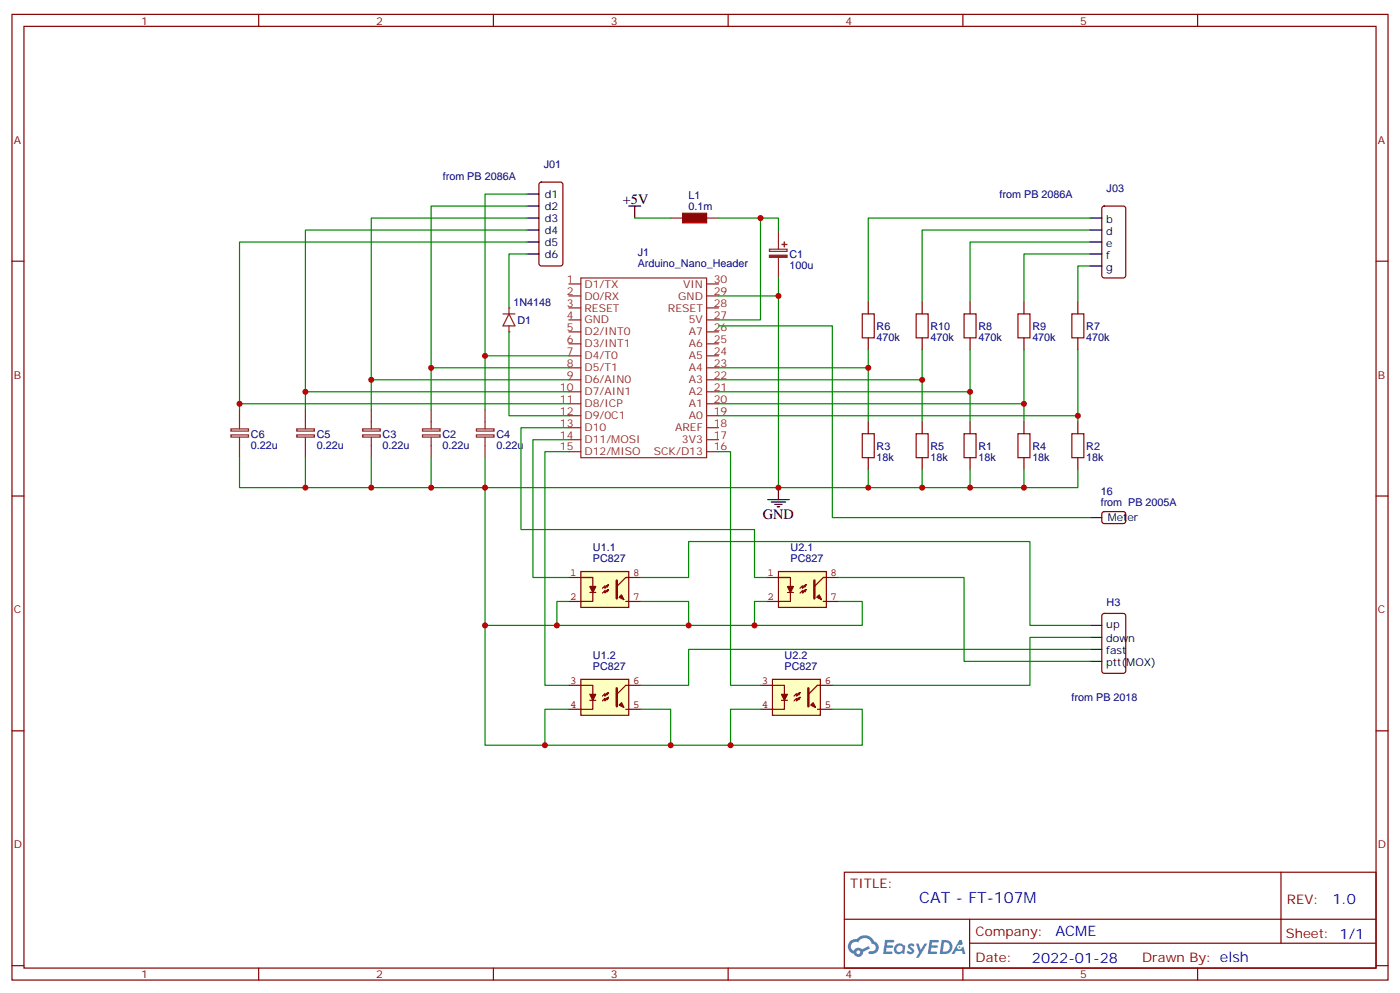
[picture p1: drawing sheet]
<svg xmlns="http://www.w3.org/2000/svg" width="412mm" height="292mm" viewBox="0 0 412 292" stroke-linecap="round" stroke-linejoin="round" font-family="sans-serif">
<g fill="none" stroke="#870000" stroke-width=".35">
<path d="M3.5 4.2h405.4v284.4h-405.4zM7.1 7.8h398.2v277.2h-398.2zM76.2 4.2v3.6M145.3 4.2v3.6M214.5 4.2v3.6M283.6 4.2v3.6M352.8 4.2v3.6M3.5 76.9h3.6M405.3 76.9h3.6M3.5 146h3.6M405.3 146h3.6M3.5 215.2h3.6"/>
<path d="M405.3 215.2h3.6M248.7 256.8h156.6v28.2h-156.6zM377.3 256.8v20.9M248.7 270.7h156.5M285.6 277.7h119.6M285.6 270.7v14.1M3.5 284.3h3.6M76.2 285v3.6M145.3 285v3.6M214.5 285v3.6M283.6 285v3.6M352.8 285v3.6"/>
<path d="M405.3 284.3h3.6"/>
</g>
<g fill="#5487ff">
<path d="M267.7 278a1.22 1.22 0 0 1 1.7 .3l-.4 .5a.47 .47 0 0 0-.3-.4 .47 .47 0 0 0-.5 .2l.1 .3a1.14 1.14 0 0 1 .8 1.7 1.14 1.14 0 0 1-1.9 0l-.2-.2 .5-.5 .7 .4a.29 .29 0 0 0 .3-.3 .29 .29 0 0 0-.2-.3 1.04 1.04 0 0 1-.6-1.7z"/>
<path d="M260.7 276.8h2.4l.3 .1-.2 .5-1.8 .1-.1 .9h1.5l.3 .3-.3 .4h-1.6l-.2 1.1h1.7l.2 .3-.2 .4h-2.6z"/>
<path d="M273.8 276.8h2.4l.3 .1-.1 .5-1.8 .1-.2 .9h1.6l.3 .3-.4 .4h-1.6l-.1 1.1h1.7l.2 .3-.2 .4h-2.6z"/>
<path d="M282.6 276.8h.7l.3 1.2-.6 .3a.69 .69 0 0 0-1 .3 .69 .69 0 0 0 .4 1 .69 .69 0 0 0 .9-.7l.5-.2 .6 2.2h-.8l-.2-.9h-1.8l-.5 .9h-.8z"/>
<path d="M269.8 277.8h.8l.6 1.9 1.1-1.9h.9l-2.6 4.2h-.8l.9-1.5z"/>
<path d="M277.4 276.8l-.6 4.1h1.3a2.11 2.11 0 0 0 2.5-2.1 2.11 2.11 0 0 0-2.5-2zM278.1 277.5a1.39 1.39 0 0 1 1.7 1.4 1.39 1.39 0 0 1-1.8 1.3h-.3z"/>
<path d="M263.7 278.4a1.54 1.54 0 0 0-.1 2.1 1.54 1.54 0 0 0 2.2 .2l.6 .2 .3-2.3-.2-.2-.4-.1a1.49 1.49 0 0 0-2.4 .1zM264 279.4a.94 .94 0 0 1 1.8 0 .94 .94 0 0 1-1.8 0z"/>
<path d="M250.4 277.1a2.18 2.18 0 0 0 1.1 3.7 1.44 1.44 0 0 0 1.6 1 1.44 1.44 0 0 0 1.2-1.5l2-1-.5-.8-1.9 1a1.47 1.47 0 0 0-2.4 .5 1.39 1.39 0 0 1-.7-2 1.39 1.39 0 0 1 2-.5 2.12 2.12 0 0 1 2.2-1.3 2.12 2.12 0 0 1 1.9 1.7 1.14 1.14 0 0 1 1.1 1.4 1.14 1.14 0 0 1-1.7 .8 .43 .43 0 0 0-.5 .3 .43 .43 0 0 0 .4 .5 1.98 1.98 0 0 0 2.5-1.2 1.98 1.98 0 0 0-1.2-2.5 3.1 3.1 0 0 0-5.3-.7l-.9 .1zM252.3 280.4a.55 .55 0 0 1 1.1 0 .55 .55 0 0 1-1.1 0z"/>
<circle cx="282.6" cy="278.9" r=".26"/>
</g>
<g fill="none" stroke="#8c2424" stroke-width=".35">
<path d="M197.6 64.2h3.5M208.1 64.2h3.6M226.7 73.4h5.1v.6h-5.1zM229.3 67.7v5.7M229.3 75.8v6M167.6 83.6h3.5M167.6 87.1h3.5M167.6 90.7h3.5M167.6 94.2h3.5M167.6 97.7h3.5M171.1 81.8h37v53h-37zM208.1 83.6h3.6"/>
<path d="M208.1 87.1h3.6M208.1 90.7h3.6M208.1 94.2h3.6M208.1 97.7h3.6M167.6 101.2h3.5M167.6 104.8h3.5M167.6 108.3h3.5M167.6 111.8h3.5M167.6 115.4h3.5M167.6 118.9h3.5M208.1 101.2h3.6M208.1 104.8h3.6"/>
<path d="M208.1 108.3h3.6M208.1 111.8h3.6M208.1 115.4h3.6M208.1 118.9h3.6M167.6 122.4h3.5M167.6 125.9h3.5M167.6 129.5h3.5M167.6 133h3.5M208.1 122.4h3.6M208.1 125.9h3.6M208.1 129.5h3.6M208.1 133h3.6"/>
</g>
<path d="M254 92.4h3.5v7.1h-3.5zM269.9 92.4h3.5v7.1h-3.5zM284 92.4h3.5v7.1h-3.5zM299.9 92.4h3.5v7.1h-3.5zM315.7 92.4h3.6v7.1h-3.6zM254 127.7h3.5v7.1h-3.5zM269.9 127.7h3.5v7.1h-3.5zM284 127.7h3.5v7.1h-3.5zM299.9 127.7h3.5v7.1h-3.5zM315.7 127.7h3.6v7.1h-3.6z" fill="none" stroke="#a10000" stroke-width=".35"/>
<g fill="none" stroke="#870000" stroke-width=".35">
<path d="M255.8 88.9v3.5M255.8 99.5v3.5M271.6 88.9v3.5M271.6 99.5v3.5M285.8 88.9v3.5M285.8 99.5v3.5M301.6 88.9v3.5M301.6 99.5v3.5M317.5 88.9v3.5M317.5 99.5v3.5M255.8 124.2v3.5M255.8 134.8v3.5"/>
<path d="M271.6 124.2v3.5M271.6 134.8v3.5M285.8 124.2v3.5M285.8 134.8v3.5M301.6 124.2v3.5M301.6 134.8v3.5M317.5 124.2v3.5M317.5 134.8v3.5"/>
</g>
<path d="M187 64.2h10.6M211.7 64.2h17.6v3.5M224 64.2v30h-12.3M211.7 87.1h17.6v56.5h26.5v-5.3M229.3 81.8v5.3M317.5 103v19.4h-105.8M271.6 138.3v5.3h-15.8M285.8 138.3v5.3h-14.2M301.6 138.3v5.3h-15.8M317.5 138.3v5.3h-15.9" fill="none" stroke="#008700" stroke-width=".35"/>
<path d="M201.1 62.8h7v2.8h-7z" fill="#a10000" stroke="#a10000" stroke-width=".35"/>
<g fill="#8c2424" stroke="#8c2424" stroke-width=".35">
<path d="M226.7 75.1h5.1v.7h-5.1z"/>
<path d="M230.4 72h1.4z"/>
<path d="M231 71.3l.1 1.4z"/>
</g>
<path d="M185.2 60.7h3.5M187 60.7v3.5M226.1 147.1h6.4M227.2 147.8h4.2M228.2 148.5h2.2M229 149.2h.7M229.3 143.6v3.5" fill="none" stroke="#000" stroke-width=".35"/>
<path d="M171.1 168.3h14.1v10.6h-14.1z" fill="#ffffc2" stroke="#850000" stroke-width=".35"/>
<g fill="#850000" stroke="#850000" stroke-width=".35">
<path d="M173.7 172.7h1.8l-.9 1.7z"/>
<path d="M182.4 175.9l.7-.7 .7 1.4z"/>
</g>
<path d="M167.6 170h7v2.7M173.7 174.4h1.8M174.6 174.4v2.7h-7M178.5 172.5l.7-.3-.3 .7zM179.2 172.2l-1 1v-.7l-.8 .7M179.2 173.6l-.3 .7-.4-.4 .7-.3-1 1v-.7l-.8 .7M184.3 177.1h4.4M188.7 170h-4.4l-2.6 2.7" fill="none" stroke="#850000" stroke-width=".35"/>
<path d="M181.7 170.9v5.3" fill="none" stroke="#850000" stroke-width=".71"/>
<path d="M171.1 200h14.1v10.6h-14.1z" fill="#ffffc2" stroke="#850000" stroke-width=".35"/>
<g fill="#850000" stroke="#850000" stroke-width=".35">
<path d="M173.7 204.4h1.8l-.9 1.8z"/>
<path d="M182.4 207.6l.7-.7 .7 1.4z"/>
</g>
<path d="M167.6 201.8h7v2.6M173.7 206.2h1.8M174.6 206.2v2.6h-7M178.5 204.3l.7-.4-.3 .7zM179.2 203.9l-1 1.1v-.7l-.8 .7M179.2 205.3l-.3 .7-.4-.3 .7-.4-1 1.1v-.7l-.8 .7M184.3 208.8h4.4M188.7 201.8h-4.4l-2.6 2.6" fill="none" stroke="#850000" stroke-width=".35"/>
<path d="M181.7 202.7v5.3" fill="none" stroke="#850000" stroke-width=".71"/>
<path d="M229.3 168.3h14.1v10.6h-14.1z" fill="#ffffc2" stroke="#850000" stroke-width=".35"/>
<g fill="#850000" stroke="#850000" stroke-width=".35">
<path d="M232 172.7h1.7l-.9 1.7z"/>
<path d="M240.6 175.9l.7-.7 .7 1.4z"/>
</g>
<path d="M225.8 170h7v2.7M232 174.4h1.7M232.8 174.4v2.7h-7M236.7 172.5l.8-.3-.4 .7zM237.5 172.2l-1.1 1v-.7l-.7 .7M237.5 173.6l-.4 .7-.4-.4 .8-.3-1.1 1v-.7l-.7 .7M242.5 177.1h4.4M246.9 170h-4.4l-2.6 2.7" fill="none" stroke="#850000" stroke-width=".35"/>
<path d="M239.9 170.9v5.3" fill="none" stroke="#850000" stroke-width=".71"/>
<path d="M227.5 200h14.2v10.6h-14.2z" fill="#ffffc2" stroke="#850000" stroke-width=".35"/>
<g fill="#850000" stroke="#850000" stroke-width=".35">
<path d="M230.2 204.4h1.8l-.9 1.8z"/>
<path d="M238.8 207.6l.7-.7 .7 1.4z"/>
</g>
<path d="M224 201.8h7.1v2.6M230.2 206.2h1.8M231.1 206.2v2.6h-7.1M235 204.3l.7-.4-.4 .7zM235.7 203.9l-1.1 1.1v-.7l-.7 .7M235.7 205.3l-.4 .7-.3-.3 .7-.4-1.1 1.1v-.7l-.7 .7M240.8 208.8h4.4M245.2 201.8h-4.4l-2.7 2.6" fill="none" stroke="#850000" stroke-width=".35"/>
<path d="M238.1 202.7v5.3" fill="none" stroke="#850000" stroke-width=".71"/>
<g fill="none" stroke="#8c2424" stroke-width=".35">
<path d="M148.2 92.4h3.5M149.9 92.4l1.8 3.6h-3.5zM149.9 90.7v1.7M149.9 96v1.7M68 128.1h5.2v.6h-5.2zM68 126.3h5.2v.6h-5.2zM70.6 120.6v5.7M70.6 128.8v6M87.4 128.1h5.2v.6h-5.2zM87.4 126.3h5.2v.6h-5.2zM90 120.6v5.7M90 128.8v6"/>
<path d="M106.8 128.1h5.2v.6h-5.2zM106.8 126.3h5.2v.6h-5.2zM109.4 120.6v5.7M109.4 128.8v6M124.5 128.1h5.1v.6h-5.1zM124.5 126.3h5.1v.6h-5.1zM127 120.6v5.7M127 128.8v6M140.3 128.1h5.2v.6h-5.2zM140.3 126.3h5.2v.6h-5.2zM142.9 120.6v5.7M142.9 128.8v6"/>
</g>
<path d="M167.6 104.8h-24.7v15.8M167.6 108.3h-40.6v12.3M167.6 111.8h-58.2v8.8M167.6 115.4h-77.6v5.2M167.6 118.9h-97v1.7M70.6 134.8v8.8h158.7M90 134.8v8.8M109.4 134.8v8.8M127 134.8v8.8M142.9 134.8v8.8" fill="none" stroke="#008700" stroke-width=".35"/>
<g fill="#8c2424">
<circle cx="149.9" cy="97.7" r=".18"/>
<circle cx="149.9" cy="90.7" r=".18"/>
</g>
<g fill="none" stroke="#008700" stroke-width=".35">
<path d="M155.2 57.1h-12.3v47.7M155.2 74.8h-5.3v15.9M155.2 71.3h-84.6v47.6M155.2 67.7h-65.2v47.7M155.2 64.2h-45.8v47.6M155.2 60.7h-28.2v47.6M321 78.3h-3.5v10.6M321 74.8h-19.4v14.1M321 71.3h-35.2v17.6M321 67.7h-49.4v21.2M321 64.2h-65.2v24.7M149.9 97.7v24.7h17.7"/>
<path d="M211.7 96h33.5v56.4h75.8M255.8 103v5.3h-44.1M255.8 108.3v15.9M271.6 103v8.8h-59.9M271.6 111.8v12.4M285.8 103v12.4h-74.1M285.8 115.4v8.8M301.6 103v15.9h-89.9M301.6 118.9v5.3M167.6 133h-7.1v68.8h7.1M167.6 129.5h-10.6v40.5h10.6M167.6 125.9h-14.1v30h68.7v14.1h3.6"/>
<path d="M211.7 133h3.5v68.8h8.8M317.5 122.4v1.8M142.9 143.6v40.5h111.1v-7h-7.1M167.6 177.1h-3.6v7M188.7 170h14.1v-10.5h100.6v24.6h17.6M188.7 177.1h14.1v7M225.8 177.1h-3.6v7M246.9 170h37.1v24.7h37M142.9 184.1v35.3h111.1v-10.6h-8.8M321 187.7h-17.6v14.1h-58.2M321 191.2h-118.2v10.6h-14.1M167.6 208.8h-7.1v10.6"/>
<path d="M188.7 208.8h8.9v10.6M224 208.8h-8.8v10.6"/>
</g>
<path d="M159 53.8l.5-.2h5.6l.7 .5v23.5l-.5 .7h-5.8l-.7-.4-.1-23.6zM324.8 60.9l.5-.2h5.6l.7 .4v20l-.5 .7h-5.8l-.7-.4v-20zM324.8 150.8l.5-.2 5.9 .1 .4 .6-.1 2.4-.6 .5-5.9-.1-.4-.6v-2.2zM324.8 180.8l.5-.2h5.6l.7 .5v16.5l-.5 .6-5.8 .1-.7-.5v-16.5z" fill="none" stroke="#870000" stroke-width=".35"/>
<g fill="none" stroke="#000" stroke-width=".35">
<path d="M155.2 57.1h3.5M155.2 64.2h3.5M155.2 67.7h3.5M155.2 71.3h3.5M155.2 74.8h3.5M155.2 60.7h3.5M321 64.2h3.6M321 67.7h3.6M321 71.3h3.6M321 74.8h3.6M321 78.3h3.6M321 152.4h3.6"/>
<path d="M321 184.1h3.6M321 187.7h3.6M321 191.2h3.6M321 194.7h3.6"/>
</g>
<g fill="#c00">
<circle cx="255.8" cy="143.6" r=".88"/>
<circle cx="271.6" cy="143.6" r=".88"/>
<circle cx="285.8" cy="143.6" r=".88"/>
<circle cx="301.6" cy="143.6" r=".88"/>
<circle cx="229.3" cy="87.1" r=".88"/>
<circle cx="224" cy="64.2" r=".88"/>
<circle cx="229.3" cy="143.6" r=".88"/>
<circle cx="90" cy="143.6" r=".88"/>
<circle cx="127" cy="143.6" r=".88"/>
<circle cx="109.4" cy="143.6" r=".88"/>
<circle cx="142.9" cy="143.6" r=".88"/>
<circle cx="317.5" cy="122.4" r=".88"/>
<circle cx="301.6" cy="118.9" r=".88"/>
<circle cx="285.8" cy="115.4" r=".88"/>
<circle cx="271.6" cy="111.8" r=".88"/>
<circle cx="255.8" cy="108.3" r=".88"/>
<circle cx="70.6" cy="118.9" r=".88"/>
<circle cx="90" cy="115.4" r=".88"/>
<circle cx="109.4" cy="111.8" r=".88"/>
<circle cx="127" cy="108.3" r=".88"/>
<circle cx="142.9" cy="104.8" r=".88"/>
<circle cx="142.9" cy="184.1" r=".88"/>
<circle cx="215.2" cy="219.4" r=".88"/>
<circle cx="160.5" cy="219.4" r=".88"/>
<circle cx="197.6" cy="219.4" r=".88"/>
<circle cx="202.8" cy="184.1" r=".88"/>
<circle cx="222.3" cy="184.1" r=".88"/>
<circle cx="164" cy="184.1" r=".88"/>
</g>
<text font-size="4.6" fill="#00f" x="270.8" y="265.8">CAT - FT-107M</text>
<g font-size="4.2">
<text x="183.4" y="60">+5V</text>
<text x="224.7" y="152.8">GND</text>
</g>
<g font-size="4.2" fill="#00f">
<text x="392.5" y="266.1">1.0</text>
<text x="310.9" y="275.6">ACME</text>
<text x="304" y="283.4">2022-01-28</text>
</g>
<g font-size="3.9" fill="#800">
<text x="250.5" y="261.4">TITLE:</text>
<text x="379.1" y="266.1">REV:</text>
<text x="287.4" y="275.6">Company:</text>
<text x="378.7" y="276.2">Sheet: 1/1</text>
<text x="287.4" y="283.3">Date:</text>
<text x="336.4" y="283.4">Drawn By: elsh</text>
</g>
<g font-size="3.2" fill="#800">
<text x="41.6" y="7.2">1</text>
<text x="110.8" y="7.2">2</text>
<text x="179.9" y="7.2">3</text>
<text x="249.1" y="7.2">4</text>
<text x="318.2" y="7.2">5</text>
<text x="4.1" y="42.3">A</text>
<text x="405.9" y="42.3">A</text>
<text x="4.1" y="111.5">B</text>
<text x="405.9" y="111.5">B</text>
<text x="4.1" y="180.6">C</text>
<text x="405.9" y="180.6">C</text>
<text x="4.1" y="249.8">D</text>
<text x="405.9" y="249.8">D</text>
<text x="41.6" y="288">1</text>
<text x="110.8" y="288">2</text>
<text x="179.9" y="288">3</text>
<text x="249.1" y="288">4</text>
<text x="318.2" y="288">5</text>
</g>
<g font-size="3.2" fill="#000080">
<text x="130.4" y="53.1">from PB 2086A</text>
<text x="160.2" y="49.6">J01</text>
<text x="202.8" y="58.5">L1</text>
<text x="294.5" y="58.4">from PB 2086A</text>
<text x="326" y="56.6">J03</text>
<text x="202.8" y="61.7">0.1m</text>
<text x="187.9" y="75.4">J1</text>
<text x="232.6" y="75.9">C1</text>
<text x="187.9" y="78.7">Arduino_Nano_Header</text>
<text x="232.6" y="79.1">100u</text>
<text x="151.2" y="90.1">1N4148</text>
<text x="152.4" y="95.4">D1</text>
<text x="258.2" y="100.3">470k</text>
<text x="258.2" y="97.1">R6</text>
<text x="274.1" y="100.3">470k</text>
<text x="274.1" y="97.1">R10</text>
<text x="288.2" y="100.3">470k</text>
<text x="288.2" y="97.1">R8</text>
<text x="304.1" y="100.3">470k</text>
<text x="304.1" y="97.1">R9</text>
<text x="320" y="100.3">470k</text>
<text x="320" y="97.1">R7</text>
<text x="73.9" y="128.8">C6</text>
<text x="93.3" y="128.8">C5</text>
<text x="112.7" y="128.8">C3</text>
<text x="130.4" y="128.8">C2</text>
<text x="146.2" y="128.8">C4</text>
<text x="73.9" y="132.1">0.22u</text>
<text x="93.3" y="132.1">0.22u</text>
<text x="112.7" y="132.1">0.22u</text>
<text x="130.4" y="132.1">0.22u</text>
<text x="146.2" y="132.1">0.22u</text>
<text x="258.2" y="135.6">18k</text>
<text x="258.2" y="132.4">R3</text>
<text x="274.1" y="135.6">18k</text>
<text x="274.1" y="132.4">R5</text>
<text x="288.2" y="135.6">18k</text>
<text x="288.2" y="132.4">R1</text>
<text x="304.1" y="135.6">18k</text>
<text x="304.1" y="132.4">R4</text>
<text x="320" y="135.6">18k</text>
<text x="320" y="132.4">R2</text>
<text x="324.2" y="145.7">16</text>
<text x="324.2" y="148.9">from PB 2005A</text>
<text x="174.7" y="165.6">PC827</text>
<text x="174.7" y="162.3">U1.1</text>
<text x="232.9" y="165.6">PC827</text>
<text x="232.9" y="162.3">U2.1</text>
<text x="326" y="178.3">H3</text>
<text x="174.7" y="197.3">PC827</text>
<text x="174.7" y="194">U1.2</text>
<text x="231.1" y="197.3">PC827</text>
<text x="231.1" y="194">U2.2</text>
<text x="315.7" y="206.6">from PB 2018</text>
</g>
<g font-size="3.2">
<text x="160.5" y="58.2">d1</text>
<text x="160.5" y="61.7">d2</text>
<text x="160.5" y="65.3">d3</text>
<text x="325.9" y="65.6">b</text>
<text x="160.5" y="68.8">d4</text>
<text x="325.9" y="69.1">d</text>
<text x="160.5" y="72.3">d5</text>
<text x="160.5" y="75.8">d6</text>
<text x="325.9" y="72.7">e</text>
<text x="325.9" y="76.2">f</text>
<text x="325.9" y="79.7">g</text>
<text x="326.3" y="153.5">Meter</text>
<text x="325.9" y="184.9">up</text>
<text x="325.9" y="189.1">down</text>
<text x="325.9" y="192.6">fast</text>
<text x="325.9" y="196.1">ptt(MOX)</text>
</g>
<g font-size="3.2" fill="#8d2323">
<text x="167" y="83.3">1</text>
<text x="210.3" y="83.3">30</text>
<text x="167" y="86.8">2</text>
<text x="172.2" y="84.7">D1/TX</text>
<text x="172.2" y="88.2">D0/RX</text>
<text x="199.8" y="88.2">GND</text>
<text x="201.2" y="84.7">VIN</text>
<text x="210.3" y="86.8">29</text>
<text x="167" y="90.3">3</text>
<text x="167" y="93.8">4</text>
<text x="172.2" y="91.7">RESET</text>
<text x="172.2" y="95.2">GND</text>
<text x="196.7" y="91.7">RESET</text>
<text x="202.9" y="95.2">5V</text>
<text x="210.3" y="93.8">27</text>
<text x="210.3" y="90.3">28</text>
<text x="167" y="97.4">5</text>
<text x="167" y="100.9">6</text>
<text x="172.2" y="98.8">D2/INT0</text>
<text x="202.9" y="98.8">A7</text>
<text x="210.3" y="100.9">25</text>
<text x="210.3" y="97.4">26</text>
<text x="167" y="104.4">7</text>
<text x="167" y="107.9">8</text>
<text x="172.2" y="102.3">D3/INT1</text>
<text x="172.2" y="105.8">D4/T0</text>
<text x="202.9" y="105.8">A5</text>
<text x="202.9" y="102.3">A6</text>
<text x="210.3" y="107.9">23</text>
<text x="210.3" y="104.4">24</text>
<text x="167" y="111.5">9</text>
<text x="172.2" y="109.4">D5/T1</text>
<text x="172.2" y="112.9">D6/AIN0</text>
<text x="202.9" y="112.9">A3</text>
<text x="202.9" y="109.4">A4</text>
<text x="210.3" y="111.5">22</text>
<text x="164.9" y="115">10</text>
<text x="164.9" y="118.5">11</text>
<text x="172.2" y="116.4">D7/AIN1</text>
<text x="172.2" y="119.9">D8/ICP</text>
<text x="202.9" y="119.9">A1</text>
<text x="202.9" y="116.4">A2</text>
<text x="210.3" y="118.5">20</text>
<text x="210.3" y="115">21</text>
<text x="164.9" y="122.1">12</text>
<text x="164.9" y="125.6">13</text>
<text x="172.2" y="123.5">D9/0C1</text>
<text x="202.9" y="123.5">A0</text>
<text x="210.3" y="125.6">18</text>
<text x="210.3" y="122.1">19</text>
<text x="164.9" y="129.1">14</text>
<text x="172.2" y="127">D10</text>
<text x="172.2" y="130.5">D11/MOSI</text>
<text x="198.9" y="127">AREF</text>
<text x="200.9" y="130.5">3V3</text>
<text x="210.3" y="129.1">17</text>
<text x="164.9" y="132.6">15</text>
<text x="172.2" y="134.1">D12/MISO</text>
<text x="192.6" y="134.1">SCK/D13</text>
<text x="210.3" y="132.6">16</text>
</g>
<g font-size="3.2" fill="#840000">
<text x="167.9" y="169.7">1</text>
<text x="186.5" y="169.7">8</text>
<text x="226.1" y="169.7">1</text>
<text x="244.7" y="169.7">8</text>
<text x="167.9" y="176.7">2</text>
<text x="186.5" y="176.7">7</text>
<text x="226.1" y="176.7">2</text>
<text x="244.7" y="176.7">7</text>
<text x="167.9" y="201.4">3</text>
<text x="186.5" y="201.4">6</text>
<text x="224.4" y="201.4">3</text>
<text x="242.9" y="201.4">6</text>
<text x="167.9" y="208.5">4</text>
<text x="186.5" y="208.5">5</text>
<text x="224.4" y="208.5">4</text>
<text x="242.9" y="208.5">5</text>
</g>
</svg>
